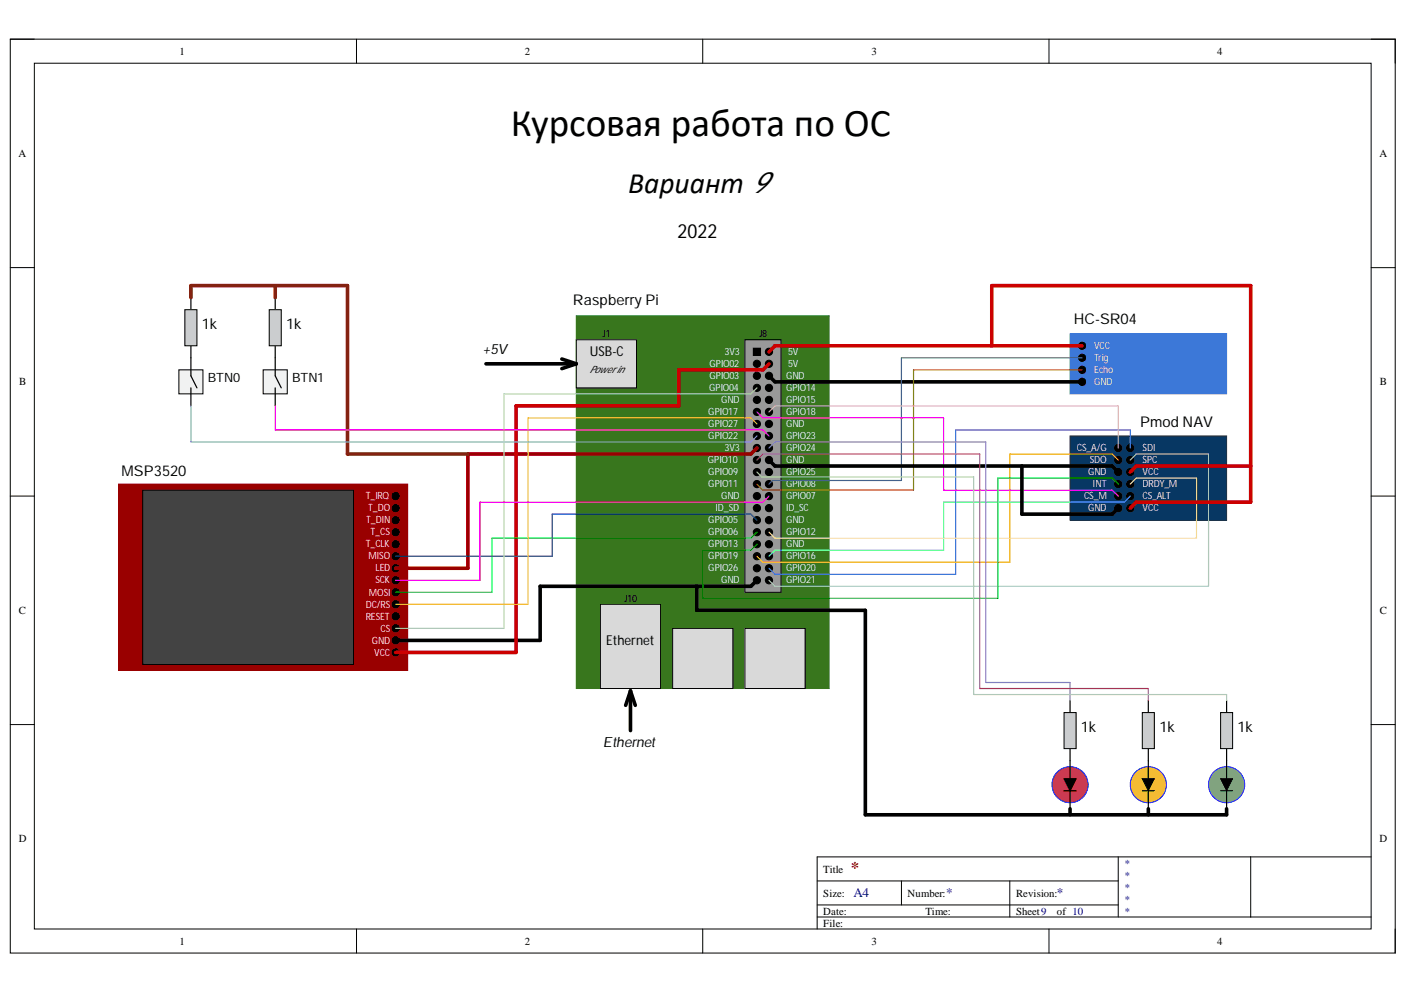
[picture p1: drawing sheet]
<svg xmlns="http://www.w3.org/2000/svg" width="297mm" height="210mm" viewBox="0 0 297 210" stroke-linecap="round" stroke-linejoin="round" font-family="sans-serif">
<path d="M2.2 8.3h292.4v193h-292.4z" fill="none" stroke="#000" stroke-width=".21"/>
<path d="M7.3 13.4h282.2v182.8h-282.2z" fill-rule="evenodd" fill="#fff"/>
<g fill="none" stroke="#000" stroke-width=".21">
<path d="M2.2 8.3h5.1M7.3 13.4h282.2v182.8h-282.2zM75.3 8.3v5M148.4 8.3v5M221.5 8.3v5.1M289.5 8.3h5.1v5.1M2.2 56.5h5.1M289.5 56.5h5.1M2.2 104.8h5.1M289.5 104.8h5.1M2.2 153h5.1M289.5 153h5.1"/>
<path d="M75.3 196.2v5.1M148.4 196.2v5.1M172.5 186h63.6M172.5 193.6h117M172.5 191.1h63.6M190.3 186v5.1M213.2 186v7.6M221.5 196.2v5.1M236.1 180.9v12.7M264 180.9v12.7M289.5 180.9h-117v15.3M294.6 196.2v5.1"/>
</g>
<path d="M121.7 66.7h53.4v78.7h-53.4z" fill-rule="evenodd" fill="#38761d"/>
<path d="M121.7 66.7h53.4v78.7h-53.4z" fill="none" stroke="#38761d" stroke-width=".21"/>
<path d="M157.3 71.7h7.6v53.4h-7.6z" fill-rule="evenodd" fill="#999"/>
<g fill="none" stroke="#000" stroke-width=".21">
<path d="M157.3 71.7h7.6v53.4h-7.6zM159 73.5h1.6v1.5h-1.6z"/>
<circle cx="159.8" cy="76.8" r=".76"/>
<circle cx="159.8" cy="79.4" r=".76"/>
<circle cx="162.3" cy="76.8" r=".76"/>
<circle cx="162.3" cy="74.3" r=".76"/>
<circle cx="162.3" cy="79.4" r=".76"/>
<circle cx="159.8" cy="84.4" r=".76"/>
<circle cx="159.8" cy="89.5" r=".76"/>
<circle cx="159.8" cy="87" r=".76"/>
<circle cx="159.8" cy="81.9" r=".76"/>
<circle cx="159.8" cy="99.7" r=".76"/>
<circle cx="159.8" cy="97.1" r=".76"/>
<circle cx="159.8" cy="94.6" r=".76"/>
<circle cx="159.8" cy="92.1" r=".76"/>
<circle cx="162.3" cy="84.4" r=".76"/>
<circle cx="162.3" cy="89.5" r=".76"/>
<circle cx="162.3" cy="87" r=".76"/>
<circle cx="162.3" cy="81.9" r=".76"/>
<circle cx="162.3" cy="99.7" r=".76"/>
<circle cx="162.3" cy="97.1" r=".76"/>
<circle cx="162.3" cy="94.6" r=".76"/>
<circle cx="162.3" cy="92.1" r=".76"/>
<circle cx="159.8" cy="117.5" r=".76"/>
<circle cx="159.8" cy="120" r=".76"/>
<circle cx="159.8" cy="112.4" r=".76"/>
<circle cx="159.8" cy="109.8" r=".76"/>
<circle cx="159.8" cy="114.9" r=".76"/>
<circle cx="159.8" cy="104.8" r=".76"/>
<circle cx="159.8" cy="107.3" r=".76"/>
<circle cx="159.8" cy="102.2" r=".76"/>
<circle cx="162.3" cy="117.5" r=".76"/>
<circle cx="162.3" cy="120" r=".76"/>
<circle cx="162.3" cy="112.4" r=".76"/>
<circle cx="162.3" cy="109.8" r=".76"/>
<circle cx="162.3" cy="114.9" r=".76"/>
<circle cx="162.3" cy="104.8" r=".76"/>
<circle cx="162.3" cy="107.3" r=".76"/>
<circle cx="162.3" cy="102.2" r=".76"/>
<circle cx="159.8" cy="122.5" r=".76"/>
<circle cx="162.3" cy="122.5" r=".76"/>
</g>
<g fill="#000">
<circle cx="159.8" cy="76.8" r=".76"/>
<circle cx="159.8" cy="79.4" r=".76"/>
<circle cx="162.3" cy="76.8" r=".76"/>
<circle cx="162.3" cy="74.3" r=".76"/>
<circle cx="162.3" cy="79.4" r=".76"/>
<circle cx="159.8" cy="84.4" r=".76"/>
<circle cx="159.8" cy="89.5" r=".76"/>
<circle cx="159.8" cy="87" r=".76"/>
<circle cx="159.8" cy="81.9" r=".76"/>
<circle cx="159.8" cy="99.7" r=".76"/>
<circle cx="159.8" cy="97.1" r=".76"/>
<circle cx="159.8" cy="94.6" r=".76"/>
<circle cx="159.8" cy="92.1" r=".76"/>
<circle cx="162.3" cy="84.4" r=".76"/>
<circle cx="162.3" cy="89.5" r=".76"/>
<circle cx="162.3" cy="87" r=".76"/>
<circle cx="162.3" cy="81.9" r=".76"/>
<circle cx="162.3" cy="99.7" r=".76"/>
<circle cx="162.3" cy="97.1" r=".76"/>
<circle cx="162.3" cy="94.6" r=".76"/>
<circle cx="162.3" cy="92.1" r=".76"/>
<circle cx="159.8" cy="117.5" r=".76"/>
<circle cx="159.8" cy="120" r=".76"/>
<circle cx="159.8" cy="112.4" r=".76"/>
<circle cx="159.8" cy="109.8" r=".76"/>
<circle cx="159.8" cy="114.9" r=".76"/>
<circle cx="159.8" cy="104.8" r=".76"/>
<circle cx="159.8" cy="107.3" r=".76"/>
<circle cx="159.8" cy="102.2" r=".76"/>
<circle cx="162.3" cy="117.5" r=".76"/>
<circle cx="162.3" cy="120" r=".76"/>
<circle cx="162.3" cy="112.4" r=".76"/>
<circle cx="162.3" cy="109.8" r=".76"/>
<circle cx="162.3" cy="114.9" r=".76"/>
<circle cx="162.3" cy="104.8" r=".76"/>
<circle cx="162.3" cy="107.3" r=".76"/>
<circle cx="162.3" cy="102.2" r=".76"/>
<circle cx="159.8" cy="122.5" r=".76"/>
<circle cx="162.3" cy="122.5" r=".76"/>
</g>
<path d="M159 73.5h1.6v1.5h-1.6z" fill-rule="evenodd" fill="#000"/>
<path d="M121.7 71.7h12.7v10.2h-12.7z" fill-rule="evenodd" fill="#d9d9d9"/>
<path d="M121.7 71.7h12.7v10.2h-12.7z" fill="none" stroke="#000" stroke-width=".21"/>
<path d="M126.7 127.6h12.8v17.8h-12.8z" fill-rule="evenodd" fill="#d9d9d9"/>
<path d="M126.7 127.6h12.8v17.8h-12.8z" fill="none" stroke="#000" stroke-width=".21"/>
<path d="M142 132.7h12.7v12.7h-12.7z" fill-rule="evenodd" fill="#d9d9d9"/>
<path d="M142 132.7h12.7v12.7h-12.7z" fill="none" stroke="#000" stroke-width=".21"/>
<path d="M157.3 132.7h12.7v12.7h-12.7z" fill-rule="evenodd" fill="#d9d9d9"/>
<path d="M157.3 132.7h12.7v12.7h-12.7z" fill="none" stroke="#000" stroke-width=".21"/>
<path d="M102.6 76.8h19.1M118.6 75.8l3.1 1M121.7 76.8l-3.1 1M133.1 145.9v8.4M133.1 145.9l-1 3M133.1 145.9l1 3" fill="none" stroke="#000" stroke-width=".76"/>
<path d="M25.1 102.2h61v39.4h-61z" fill-rule="evenodd" fill="#900"/>
<path d="M25.1 102.2h61v39.4h-61z" fill="none" stroke="#900" stroke-width=".21"/>
<path d="M30.1 103.5h44.5v36.8h-44.5z" fill-rule="evenodd" fill="#434343"/>
<g fill="none" stroke="#000" stroke-width=".21">
<path d="M30.1 103.5h44.5v36.8h-44.5z"/>
<circle cx="83.5" cy="117.5" r=".76"/>
<circle cx="83.5" cy="120" r=".76"/>
<circle cx="83.5" cy="112.4" r=".76"/>
<circle cx="83.5" cy="109.8" r=".76"/>
<circle cx="83.5" cy="114.9" r=".76"/>
<circle cx="83.5" cy="104.8" r=".76"/>
<circle cx="83.5" cy="107.3" r=".76"/>
<circle cx="83.5" cy="132.7" r=".76"/>
<circle cx="83.5" cy="122.5" r=".76"/>
<circle cx="83.5" cy="127.6" r=".76"/>
<circle cx="83.5" cy="125.1" r=".76"/>
<circle cx="83.5" cy="130.2" r=".76"/>
<circle cx="83.5" cy="135.2" r=".76"/>
<circle cx="83.5" cy="137.8" r=".76"/>
</g>
<g fill="#000">
<circle cx="83.5" cy="117.5" r=".76"/>
<circle cx="83.5" cy="120" r=".76"/>
<circle cx="83.5" cy="112.4" r=".76"/>
<circle cx="83.5" cy="109.8" r=".76"/>
<circle cx="83.5" cy="114.9" r=".76"/>
<circle cx="83.5" cy="104.8" r=".76"/>
<circle cx="83.5" cy="107.3" r=".76"/>
<circle cx="83.5" cy="132.7" r=".76"/>
<circle cx="83.5" cy="122.5" r=".76"/>
<circle cx="83.5" cy="127.6" r=".76"/>
<circle cx="83.5" cy="125.1" r=".76"/>
<circle cx="83.5" cy="130.2" r=".76"/>
<circle cx="83.5" cy="135.2" r=".76"/>
<circle cx="83.5" cy="137.8" r=".76"/>
</g>
<path d="M159.8 94.6l-1.3 1.3h-59.7v24.1h-15.3" fill="none" stroke="#900" stroke-width=".76"/>
<path d="M159.8 122.5l-1.3 1.3h-44.5v11.4h-30.5" fill="none" stroke="#000" stroke-width=".76"/>
<path d="M162.3 76.8l-1.2 1.3h-17.8v7.6h-34.3v52.1h-25.5" fill="none" stroke="#c00" stroke-width=".76"/>
<path d="M159.8 112.4l-1.3 1.3h-54.6v11.4h-20.4" fill="none" stroke="#0f0" stroke-width=".25"/>
<path d="M159.8 109.8l-1.3-1.2h-41.9v8.9h-33.1" fill="none" stroke="#0b5394" stroke-width=".25"/>
<path d="M159.8 81.9l-1.3 1.3h-52.1v49.5h-22.9" fill="none" stroke="#b6d7a8" stroke-width=".25"/>
<path d="M159.8 89.5l-1.3-1.2h-47v39.3h-28" fill="none" stroke="#f1c232" stroke-width=".25"/>
<path d="M225.9 70.5h33.1v12.7h-33.1z" fill-rule="evenodd" fill="#3c78d8"/>
<path d="M225.9 70.5h33.1v12.7h-33.1z" fill="none" stroke="#3c78d8" stroke-width=".21"/>
<g fill="#000">
<circle cx="228.4" cy="75.6" r=".76"/>
<circle cx="228.4" cy="73" r=".76"/>
<circle cx="228.4" cy="78.1" r=".76"/>
<circle cx="228.4" cy="80.6" r=".76"/>
</g>
<g fill="none" stroke="#000" stroke-width=".21">
<circle cx="228.4" cy="75.6" r=".76"/>
<circle cx="228.4" cy="73" r=".76"/>
<circle cx="228.4" cy="78.1" r=".76"/>
<circle cx="228.4" cy="80.6" r=".76"/>
</g>
<path d="M162.3 79.4l1.3 1.2h64.8" fill="none" stroke="#000" stroke-width=".76"/>
<path d="M228.4 73h-64.8l-1.3 1.3" fill="none" stroke="#c00" stroke-width=".76"/>
<path d="M228.4 75.6h-38.1v25.9h-27.2l-.8 .7" fill="none" stroke="#45818e" stroke-width=".25"/>
<path d="M228.4 78.1h-35.5v25.4h-31.8l-1.3-1.3" fill="none" stroke="#b45f06" stroke-width=".25"/>
<path d="M162.3 104.8l-1.2 1.2h-59.8v16.5h-17.8" fill="none" stroke="#f0f" stroke-width=".25"/>
<path d="M225.9 92.1h33.1v17.7h-33.1z" fill-rule="evenodd" fill="#073763"/>
<path d="M225.9 92.1h33.1v17.7h-33.1z" fill="none" stroke="#0c343d" stroke-width=".21"/>
<g fill="#000">
<circle cx="236.1" cy="97.1" r=".76"/>
<circle cx="236.1" cy="99.7" r=".76"/>
<circle cx="236.1" cy="94.6" r=".76"/>
<circle cx="238.6" cy="97.1" r=".76"/>
<circle cx="238.6" cy="99.7" r=".76"/>
<circle cx="238.6" cy="94.6" r=".76"/>
<circle cx="236.1" cy="102.2" r=".76"/>
<circle cx="236.1" cy="107.3" r=".76"/>
<circle cx="236.1" cy="104.8" r=".76"/>
<circle cx="238.6" cy="102.2" r=".76"/>
<circle cx="238.6" cy="107.3" r=".76"/>
<circle cx="238.6" cy="104.8" r=".76"/>
</g>
<g fill="none" stroke="#000" stroke-width=".21">
<circle cx="236.1" cy="97.1" r=".76"/>
<circle cx="236.1" cy="99.7" r=".76"/>
<circle cx="236.1" cy="94.6" r=".76"/>
<circle cx="238.6" cy="97.1" r=".76"/>
<circle cx="238.6" cy="99.7" r=".76"/>
<circle cx="238.6" cy="94.6" r=".76"/>
<circle cx="236.1" cy="102.2" r=".76"/>
<circle cx="236.1" cy="107.3" r=".76"/>
<circle cx="236.1" cy="104.8" r=".76"/>
<circle cx="238.6" cy="102.2" r=".76"/>
<circle cx="238.6" cy="107.3" r=".76"/>
<circle cx="238.6" cy="104.8" r=".76"/>
</g>
<path d="M238.6 97.1l1.3-1.2h15.2v27.9h-91.5l-1.3-1.3" fill="none" stroke="#a2c4c9" stroke-width=".25"/>
<path d="M238.6 94.6v-3.8h-36.9v30.5h-38.1l-1.3-1.3" fill="none" stroke="#3c78d8" stroke-width=".25"/>
<path d="M236.1 97.1l-1.3-1.2h-21.6v22.8h-52.1l-1.3-1.2" fill="none" stroke="#f90" stroke-width=".25"/>
<path d="M162.3 87l1.3-1.3h72.5v8.9" fill="none" stroke="#d5a6bd" stroke-width=".25"/>
<path d="M159.8 87l1.3 1.3h38.1v15.2h35.6l1.3 1.3" fill="none" stroke="#f0f" stroke-width=".25"/>
<path d="M163.6 116.2l-1.3 1.3M238.6 104.8l-1.3 1.2h-38.1v10.2h-35.6" fill="none" stroke="#0ff" stroke-width=".25"/>
<path d="M238.6 102.2l1.3-1.2h12.7v12.7h-89l-1.3-1.3" fill="none" stroke="#ffe599" stroke-width=".25"/>
<path d="M236.1 102.2l-1.3-1.2h-24.2v25.3h-62.2v-10.1h10.1l1.3-1.3" fill="none" stroke="#0f0" stroke-width=".25"/>
<path d="M209.4 73v-12.7h54.6v45.7h-24.1l-1.3 1.3M264 98.4h-24.1l-1.3 1.3" fill="none" stroke="#c00" stroke-width=".76"/>
<path d="M162.3 97.1l1.3 1.3h71.2l1.3 1.3M215.7 98.4v10.2h19.1l1.3-1.3" fill="none" stroke="#000" stroke-width=".76"/>
<path d="M37.8 78.1h5v5.1h-5z" fill-rule="evenodd" fill="#efefef"/>
<path d="M37.8 78.1h5v5.1h-5z" fill="none" stroke="#000" stroke-width=".21"/>
<path d="M40.3 62.9v2.5M40.3 73v6.4l1.3 2.5M40.3 81.9v3.8" fill="none" stroke="#000" stroke-width=".25"/>
<path d="M39 65.4h2.6v7.6h-2.6z" fill-rule="evenodd" fill="#ccc"/>
<path d="M39 65.4h2.6v7.6h-2.6z" fill="none" stroke="#000" stroke-width=".21"/>
<path d="M55.6 78.1h5v5.1h-5z" fill-rule="evenodd" fill="#efefef"/>
<path d="M55.6 78.1h5v5.1h-5z" fill="none" stroke="#000" stroke-width=".21"/>
<path d="M58.1 62.9v2.5M58.1 73v6.4l1.3 2.5M58.1 81.9v3.8" fill="none" stroke="#000" stroke-width=".25"/>
<path d="M56.8 65.4h2.6v7.6h-2.6z" fill-rule="evenodd" fill="#ccc"/>
<path d="M56.8 65.4h2.6v7.6h-2.6z" fill="none" stroke="#000" stroke-width=".21"/>
<path d="M40.3 62.9v-2.6h33.1v35.6h25.4M58.1 60.3v2.6" fill="none" stroke="#85200c" stroke-width=".76"/>
<path d="M40.3 85.7v7.6h118.2l1.3-1.2" fill="none" stroke="#6fa8dc" stroke-width=".25"/>
<path d="M58.1 85.7v5.1h103l1.2 1.3" fill="none" stroke="#f0f" stroke-width=".25"/>
<path d="M225.9 147.9v2.6M225.9 158.1v2.5" fill="none" stroke="#000" stroke-width=".25"/>
<path d="M224.6 150.5h2.6v7.6h-2.6z" fill-rule="evenodd" fill="#ccc"/>
<path d="M224.6 150.5h2.6v7.6h-2.6z" fill="none" stroke="#000" stroke-width=".21"/>
<path d="M242.4 147.9v2.6M242.4 158.1v2.5" fill="none" stroke="#000" stroke-width=".25"/>
<path d="M241.2 150.5h2.5v7.6h-2.5z" fill-rule="evenodd" fill="#ccc"/>
<path d="M241.2 150.5h2.5v7.6h-2.5z" fill="none" stroke="#000" stroke-width=".21"/>
<path d="M259 147.9v2.6M259 158.1v2.5" fill="none" stroke="#000" stroke-width=".25"/>
<path d="M257.7 150.5h2.5v7.6h-2.5z" fill-rule="evenodd" fill="#ccc"/>
<path d="M257.7 150.5h2.5v7.6h-2.5z" fill="none" stroke="#000" stroke-width=".21"/>
<circle cx="225.9" cy="165.7" r="3.8" fill="#cc4125"/>
<circle cx="225.9" cy="165.7" r="3.8" fill="none" stroke="#00f" stroke-width=".21"/>
<path d="M224.6 164.4h2.6l-1.3 2.6z" fill="#000"/>
<path d="M224.6 164.4h2.6l-1.3 2.6z" fill="none" stroke="#000" stroke-width=".21"/>
<path d="M224.6 167h2.6M225.9 160.6v3.8M225.9 167v3.8" fill="none" stroke="#000" stroke-width=".25"/>
<circle cx="242.4" cy="165.7" r="3.8" fill="#f1c232"/>
<circle cx="242.4" cy="165.7" r="3.8" fill="none" stroke="#00f" stroke-width=".21"/>
<path d="M241.2 164.4h2.5l-1.3 2.6z" fill="#000"/>
<path d="M241.2 164.4h2.5l-1.3 2.6z" fill="none" stroke="#000" stroke-width=".21"/>
<path d="M241.2 167h2.5M242.4 160.6v3.8M242.4 167v3.8" fill="none" stroke="#000" stroke-width=".25"/>
<circle cx="258.9" cy="165.7" r="3.8" fill="#93c47d"/>
<circle cx="258.9" cy="165.7" r="3.8" fill="none" stroke="#00f" stroke-width=".21"/>
<path d="M257.7 164.4h2.5l-1.2 2.6z" fill="#000"/>
<path d="M257.7 164.4h2.5l-1.2 2.6z" fill="none" stroke="#000" stroke-width=".21"/>
<path d="M257.7 167h2.5M259 160.6v3.8M259 167v3.8" fill="none" stroke="#000" stroke-width=".25"/>
<path d="M162.3 94.6l1.3-1.3h44.5v50.8h17.8v3.8" fill="none" stroke="#8e7cc3" stroke-width=".25"/>
<path d="M161.1 95.9l-1.3 1.2M161.1 95.9h45.7v49.5h35.6v2.5" fill="none" stroke="#a64d79" stroke-width=".25"/>
<path d="M159.8 99.7l1 1h44.8v46h53.4v1.2" fill="none" stroke="#b6d7a8" stroke-width=".25"/>
<path d="M147.1 123.8v5.1h35.6v43.2h76.3v-1.3M225.9 170.8v1.3M242.4 170.8v1.3" fill="none" stroke="#000" stroke-width=".76"/>
<text font-size="8.3" x="107.8" y="28.8">Курсовая работа по ОС</text>
<text font-size="6.3" x="132.6" y="40.8">Вариант 9</text>
<text font-size="4.1" x="143" y="50.3">2022</text>
<text font-size="3.5" fill="#800000" x="179.6" y="184.3">*</text>
<g font-size="3.1">
<text x="121" y="64.5">Raspberry Pi</text>
<text x="42.6" y="69.5">1k</text>
<text x="60.4" y="69.5">1k</text>
<text x="226.7" y="68.5">HC-SR04</text>
<text x="240.7" y="90.1">Pmod NAV</text>
<text x="25.6" y="100.5">MSP3520</text>
<text x="228.2" y="154.6">1k</text>
<text x="244.8" y="154.6">1k</text>
<text x="261.3" y="154.6">1k</text>
</g>
<g font-size="3">
<text x="101.8" y="74.8">+5V</text>
<text x="127.3" y="157.8">Ethernet</text>
</g>
<g font-size="2.9">
<text x="124.5" y="75.3">USB-C</text>
<text x="128" y="136.2">Ethernet</text>
</g>
<g font-size="2.8" fill="#000080">
<text x="180.2" y="189.5">A4</text>
<text x="199.8" y="189.5">*</text>
<text x="223.1" y="189.5">*</text>
</g>
<g font-size="2.7">
<text x="43.9" y="80.8">BTN0</text>
<text x="61.7" y="80.8">BTN1</text>
</g>
<g font-size="2.3">
<text x="37.9" y="11.6">1</text>
<text x="110.8" y="11.6">2</text>
<text x="184" y="11.6">3</text>
<text x="257" y="11.6">4</text>
<text x="3.9" y="33.1">A</text>
<text x="291.2" y="33.1">A</text>
<text x="4.1" y="81.4">B</text>
<text x="291.3" y="81.4">B</text>
<text x="4" y="129.6">C</text>
<text x="291.3" y="129.6">C</text>
<text x="4" y="177.8">D</text>
<text x="291.2" y="177.8">D</text>
<text x="173.8" y="184.3">Title</text>
<text x="173.8" y="189.3">Size:</text>
<text x="191.6" y="189.3">Number:</text>
<text x="214.5" y="189.3">Revision:</text>
<text x="173.8" y="193.1">Date:</text>
<text x="173.8" y="195.7">File:</text>
<text x="195.4" y="193.1">Time:</text>
<text x="214.5" y="193.1">Sheet9</text>
<text x="223.1" y="193.1">of 10</text>
<text x="37.9" y="199.5">1</text>
<text x="110.8" y="199.5">2</text>
<text x="184" y="199.5">3</text>
<text x="257" y="199.5">4</text>
</g>
<g font-size="2.3" fill="#000080">
<text x="237.3" y="183">*</text>
<text x="237.3" y="185.5">*</text>
<text x="237.3" y="188.1">*</text>
<text x="237.3" y="190.6">*</text>
<text x="237.3" y="193.1">*</text>
</g>
<g font-size="2.1">
<text x="127.2" y="71.1">J1</text>
<text x="160.3" y="71.1">J8</text>
<text x="124.4" y="78.7">Powerin</text>
<text x="131.8" y="127.1">J10</text>
</g>
<g font-size="2.1" fill="#efefef">
<text x="149.8" y="77.5">GPIO02</text>
<text x="152.9" y="74.9">3V3</text>
<text x="166.4" y="74.9">5V</text>
<text x="166.4" y="77.5">5V</text>
<text x="231" y="73.7">VCC</text>
<text x="231" y="76.2">Trig</text>
<text x="149.7" y="82.6">GPIO04</text>
<text x="149.8" y="80">GPIO03</text>
<text x="165.9" y="80">GND</text>
<text x="165.9" y="82.6">GPIO14</text>
<text x="231" y="78.7">Echo</text>
<text x="231" y="81.4">GND</text>
<text x="149.5" y="87.7">GPIO17</text>
<text x="152.2" y="85.2">GND</text>
<text x="165.9" y="85.2">GPIO15</text>
<text x="165.9" y="87.7">GPIO18</text>
<text x="149.5" y="90.2">GPIO27</text>
<text x="149.5" y="92.8">GPIO22</text>
<text x="152.9" y="95.3">3V3</text>
<text x="165.9" y="90.2">GND</text>
<text x="165.9" y="92.8">GPIO23</text>
<text x="165.9" y="95.3">GPIO24</text>
<text x="227.4" y="95.3">CS_A/G</text>
<text x="241.2" y="95.3">SDI</text>
<text x="149.5" y="97.8">GPIO10</text>
<text x="149.5" y="100.4">GPIO09</text>
<text x="165.9" y="97.8">GND</text>
<text x="165.9" y="100.4">GPIO25</text>
<text x="229.7" y="100.4">GND</text>
<text x="230.1" y="97.8">SDO</text>
<text x="241.2" y="97.8">SPC</text>
<text x="241.2" y="100.4">VCC</text>
<text x="77.2" y="105.4">T_IRQ</text>
<text x="77.7" y="108">T_DO</text>
<text x="149.5" y="102.9">GPIO11</text>
<text x="151.1" y="108">ID_SD</text>
<text x="152.2" y="105.4">GND</text>
<text x="165.9" y="102.9">GPIO08</text>
<text x="165.9" y="105.4">GPIO07</text>
<text x="165.9" y="108">ID_SC</text>
<text x="228.9" y="105.4">CS_M</text>
<text x="229.7" y="108">GND</text>
<text x="230.7" y="102.9">INT</text>
<text x="241.2" y="108">VCC</text>
<text x="241.2" y="102.9">DRDY_M</text>
<text x="241.2" y="105.4">CS_ALT</text>
<text x="77.3" y="110.5">T_DIN</text>
<text x="78.2" y="113">T_CS</text>
<text x="149.5" y="110.5">GPIO05</text>
<text x="149.5" y="113">GPIO06</text>
<text x="165.9" y="110.5">GND</text>
<text x="165.9" y="113">GPIO12</text>
<text x="77.2" y="115.6">T_CLK</text>
<text x="77.8" y="118.1">MISO</text>
<text x="149.5" y="115.6">GPIO13</text>
<text x="149.5" y="118.1">GPIO19</text>
<text x="165.9" y="115.6">GND</text>
<text x="165.9" y="118.1">GPIO16</text>
<text x="77.9" y="125.8">MOSI</text>
<text x="79.3" y="123.2">SCK</text>
<text x="79.3" y="120.6">LED</text>
<text x="149.5" y="120.6">GPIO26</text>
<text x="152.2" y="123.2">GND</text>
<text x="165.9" y="120.6">GPIO20</text>
<text x="165.9" y="123.2">GPIO21</text>
<text x="77.2" y="130.9">RESET</text>
<text x="77.2" y="128.3">DC/RS</text>
<text x="78.5" y="135.9">GND</text>
<text x="80.4" y="133.4">CS</text>
<text x="79" y="138.5">VCC</text>
</g>
</svg>
